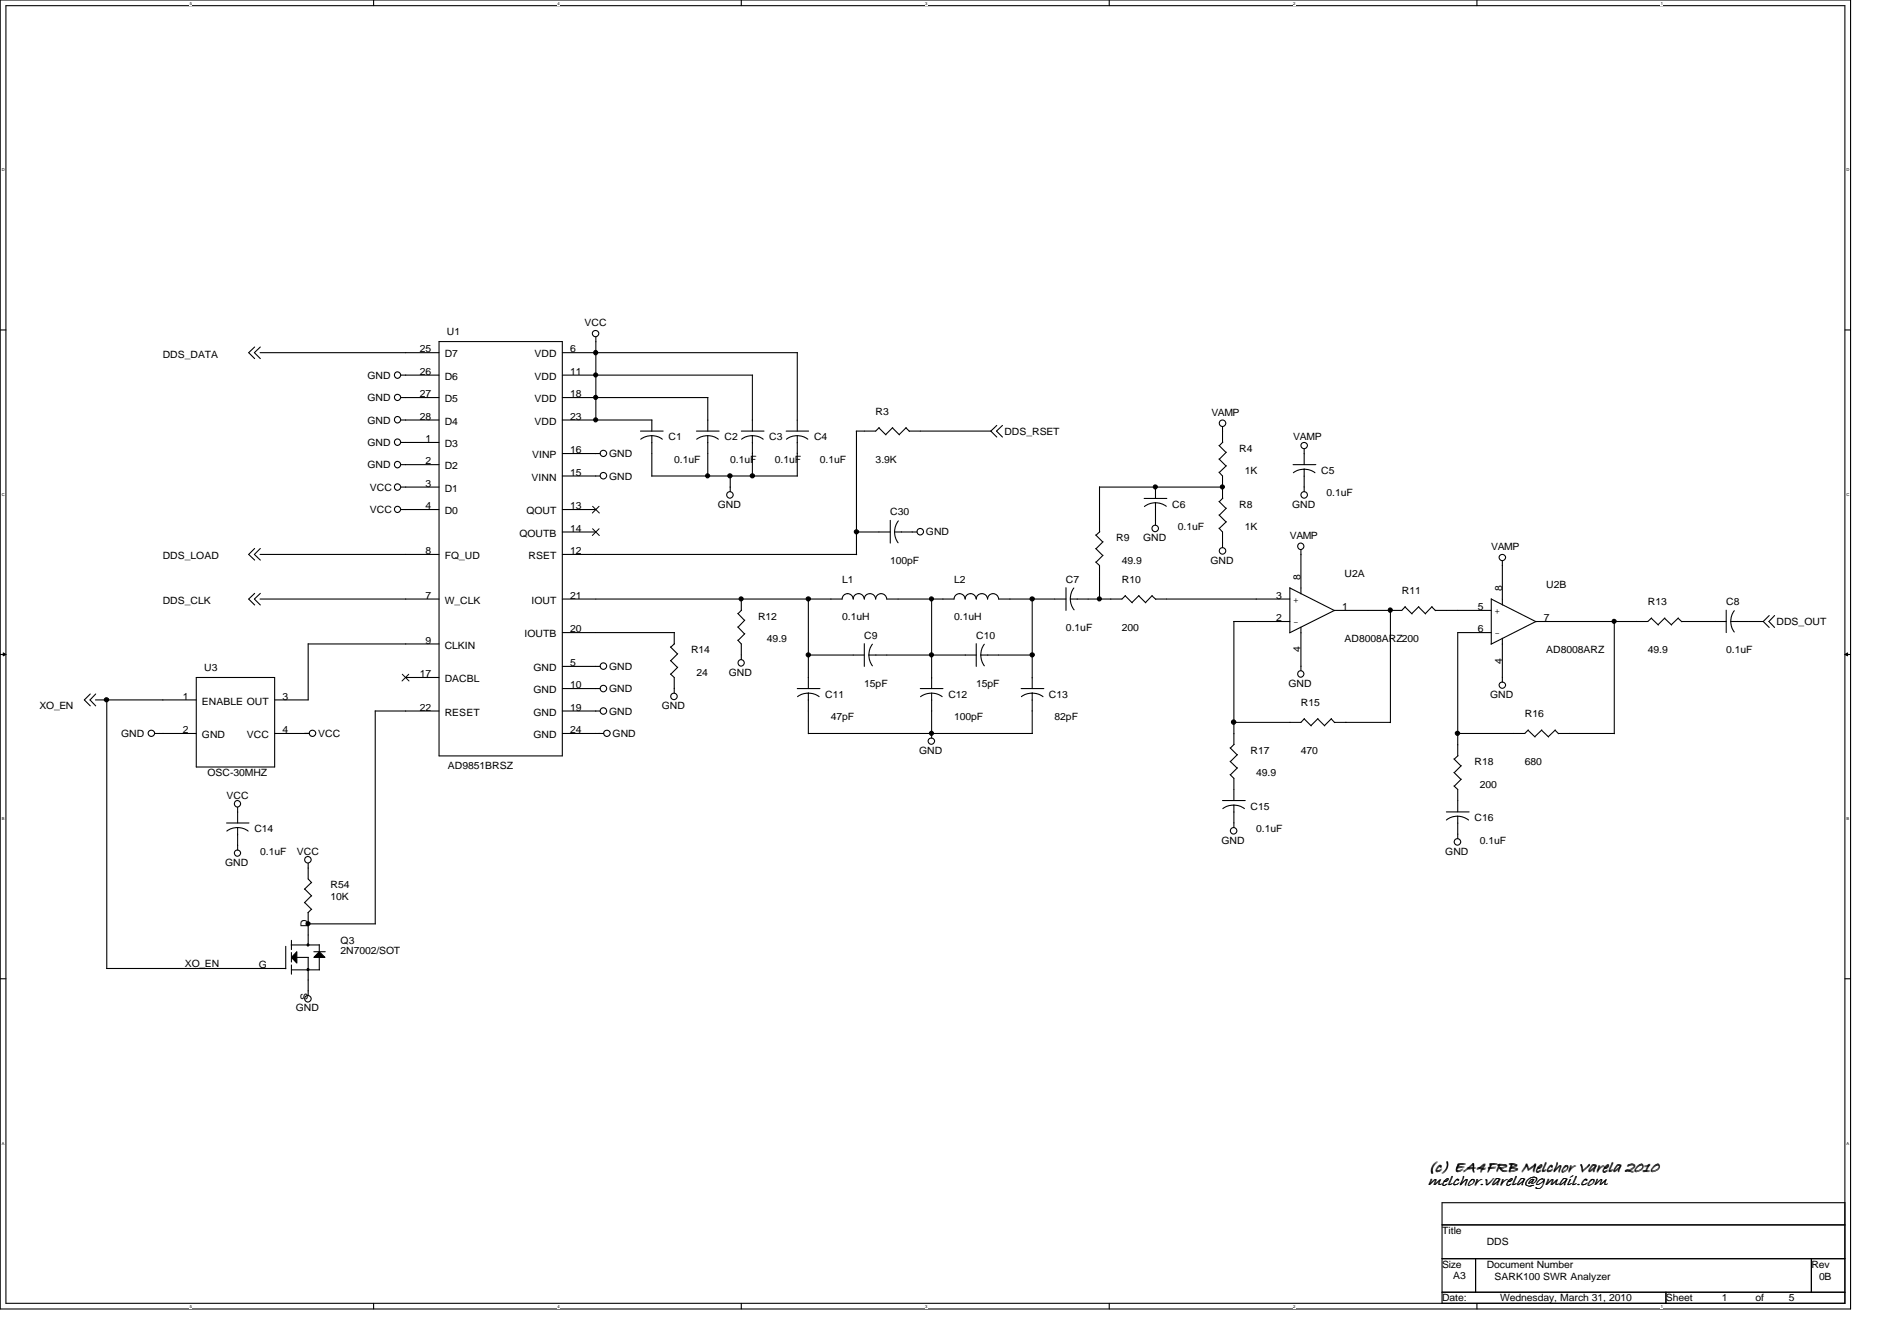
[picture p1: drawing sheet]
<svg xmlns="http://www.w3.org/2000/svg" width="297mm" height="210mm" viewBox="0 0 297 210" stroke-linecap="round" stroke-linejoin="round" font-family="sans-serif">
<path d="M0 0h289.8v204.9h-289.8zM.9 .9h288v203.1h-288z" fill="none" stroke="#000" stroke-width=".17"/>
<g fill="#fff">
<path d="M29.7 .1h.4v.7h-.4z"/>
<path d="M29.7 204.1h.4v.8h-.4z"/>
</g>
<path d="M58.5 0v.9M58.5 204v.9" fill="none" stroke="#000" stroke-width=".17"/>
<g fill="#fff">
<path d="M87.3 .1h.3v.7h-.3z"/>
<path d="M87.3 204.1h.3v.8h-.3z"/>
</g>
<path d="M116.1 0v.9M116.1 204v.9" fill="none" stroke="#000" stroke-width=".17"/>
<g fill="#fff">
<path d="M144.9 .1h.3v.7h-.3z"/>
<path d="M144.9 204.1h.3v.8h-.3z"/>
</g>
<path d="M173.7 0v.9M173.7 204v.9" fill="none" stroke="#000" stroke-width=".17"/>
<g fill="#fff">
<path d="M202.5 .1h.3v.7h-.3z"/>
<path d="M202.5 204.1h.3v.8h-.3z"/>
</g>
<path d="M231.3 0v.9M231.3 204v.9" fill="none" stroke="#000" stroke-width=".17"/>
<g fill="#fff">
<path d="M260.1 .1h.3v.7h-.3z"/>
<path d="M260.1 204.1h.3v.8h-.3z"/>
<path d="M.3 26.2h.5v.8h-.5z"/>
<path d="M289.1 26.2h.5v.8h-.5z"/>
<path d="M.3 77h.5v.7h-.5z"/>
<path d="M289.1 77h.5v.7h-.5z"/>
</g>
<path d="M0 51.6h.9M288.9 51.6h.9" fill="none" stroke="#000" stroke-width=".17"/>
<g fill="#fff">
<path d="M.3 127.8h.4v.7h-.4z"/>
<path d="M289.1 127.8h.5v.7h-.5z"/>
</g>
<path d="M0 102.4h.9M288.9 102.4h.9" fill="none" stroke="#000" stroke-width=".17"/>
<path d="M.5 102.2l.4 .2-.4 .3zM288.9 102.4l.4-.2v.5z" fill="#000"/>
<path d="M.5 102.2l.4 .2-.4 .3zM288.9 102.4l.4-.2v.5z" fill="none" stroke="#000" stroke-width=".16"/>
<g fill="#fff">
<path d="M.3 178.6h.4v.7h-.4z"/>
<path d="M289.1 178.6h.4v.7h-.4z"/>
</g>
<g fill="none" stroke="#000" stroke-width=".17">
<path d="M39.9 54.3l-1 .9 1 .9M40.7 55.2h28M40.8 54.3l-1 .9 1 .9M62.8 58.7h5.9M68.7 53.5h19.3v64.8h-19.3zM88 58.7h29.9M88 55.2h36.9M93.3 52.7v13M117.8 58.7v8.8M124.8 55.2v12.3M62.8 65.7h5.9M62.8 69.3h5.9"/>
<path d="M62.8 79.8h5.9M62.8 62.2h5.9M62.8 72.7h5.9M62.8 76.2h5.9M88 65.7h14.1M88 74.5h6M88 79.8h5.3M88 62.2h22.9M88 71h6M100.3 67.5h3.5M102.1 68.2l1 .2 .6 .3M102.1 68.2l-1.1 .2-.7 .3"/>
<path d="M102.1 74.5h22.8M102.1 65.7v1.8M102.1 68.2v6.3M109 67.5h3.6M110.8 68.2l1.1 .2 .6 .3M110.8 68.2l-1.1 .2-.6 .3M110.8 62.2v5.3M110.8 68.2v6.3M114.3 74.5v2.5M116.1 67.5h3.5M117.8 68.2l1.1 .2 .6 .3M117.8 68.2l-1.1 .2-.6 .3"/>
<path d="M117.8 68.2v6.3M123.1 67.5h3.5M124.8 68.2l1.1 .2 .6 .3M124.8 68.2l-1 .2-.7 .3M124.8 68.2v6.3M134.1 67.5v19.3M137.6 67l1.1 1.1M137.7 66.9l-.6 .6h-3M139.7 67l1.1 1.1M139.8 66.9l-1.1 1.1M141.9 67l.5 .5M141.9 66.9l-1.1 1.1"/>
<path d="M142.4 67.5h12.8M156.1 66.6l-1 .9 1 .9M157 66.6l-1 .9 1 .9M172.2 76.2h19.3M172.2 76.2v7.1M179.2 78h3.5M180.9 78.7l1.1 .2 .6 .3M180.9 78.7l-1.1 .2-.6 .4M180.9 76.2v1.8M180.9 78.7v3.5M190.9 73.9l.5 .6v3.5M190.9 78.5l1.1 1.1"/>
<path d="M190.9 71.8l1.1 1.1M190.9 69.7l1.1 1.1M191.4 66.8v2.5M191.5 78l-.6 .5M191.5 69.2l-.6 .6M192 79.5l-1.1 1.1M192 72.9l-1.1 1.1M192 70.8l-1.1 1.1M202.5 72.7h3.5M204.2 73.4l1.1 .2 .6 .4M204.2 73.4l-1.1 .2-.6 .4M204.2 70.3v2.4"/>
<path d="M204.2 73.4v3.6M39.9 92.9l-1 .9 1 .9M39.9 85.9l-1 .9 1 .9M40.7 86.8h28M40.7 93.8h28M40.8 92.9l-1 .9 1 .9M40.8 85.9l-1 .9 1 .9M88 93.8h43.9a.87 .87 0 0 1 .8-.9 .87 .87 0 0 1 .9 .9 .87 .87 0 0 1 .9-.9 .87 .87 0 0 1 .8 .9 .89 .89 0 0 1 .9-.9 .89 .89 0 0 1 .9 .9 .87 .87 0 0 1 .9-.9 .87 .87 0 0 1 .8 .9h10.6a.87 .87 0 0 1 .9-.9 .87 .87 0 0 1 .8 .9 .87 .87 0 0 1 .9-.9 .87 .87 0 0 1 .9 .9 .89 .89 0 0 1 .9-.9 .89 .89 0 0 1 .8 .9 .87 .87 0 0 1 .9-.9 .87 .87 0 0 1 .9 .9h10.5M88 83.3h5.3M88 86.8h46.2M88 99h17.6M105.6 99v1.8"/>
<path d="M115.5 98.1l1.1 1.1M115.5 96l1.1 1.1M116.1 93.8v1.7M116.1 95.5l-.5 .6M116.6 99.2l-1 1M116.6 97.1l-1 1.1M126.6 93.7v14.1M134.1 83.3h5.3M139.4 81.4v3.6M140.1 83.3l.2 1 .3 .7M140.1 83.3h3.5M140.7 81.5l-.4 .7-.2 1.1"/>
<path d="M145.9 93.7v14.1M161.6 93.7v14.1M166.9 92v3.5M167.6 93.8l.2 1 .4 .7M168.1 92l-.3 .7-.2 1.1M171.6 88l.6 .5v5.3M171.6 85.9l1.1 1.1M171.6 83.7l1.1 1.1M172.2 83.2l-.6 .6M172.7 86.9l-1.1 1.1M172.7 84.8l-1.1 1.1M176.2 93.3l1.1 1.1"/>
<path d="M176.2 93.2l-.5 .6h-8.1M178.3 93.3l1.1 1.1M178.3 93.2l-1.1 1.1M180.4 93.3l.6 .5M180.4 93.2l-1 1.1M180.9 93.8h21.1M190.9 82.7l.5 .6v2.4M190.9 80.6l1.1 1.1M192 81.7l-1.1 1M193.2 97.3h8.8M193.2 97.3v19.2M202 92l7 3.6"/>
<path d="M202 92v7M203.7 86.1v6.9M203.7 98.2v6.8M217.7 95.5v17.6M220 95l1.1 1.1M220 95l-.5 .5h-10.5l-7.1 3.6M222.1 95l1.1 1.1M222.2 95l-1.1 1.1M224.2 95l.6 .6M224.2 95l-1 1.1M224.7 95.5h8.8M233.5 99h-5.2v19.3"/>
<path d="M233.5 93.8l7 3.5M233.5 93.7v7.1M235.2 87.8v6.9M235.2 99.9v6.9M252.8 97.3v17.6M258.6 96.8l1.1 1M258.6 96.7l-.6 .6h-17.5l-7 3.5M260.6 96.8l1.1 1M260.7 96.7l-1.1 1.1M262.8 96.8l.6 .5M262.8 96.7l-1.1 1.1M263.3 97.3h7"/>
<path d="M270.3 95.5v3.5M271 97.3l.2 1 .4 .6M271 97.3h5.1M271.6 95.6l-.4 .6-.2 1.1M277 96.4l-.9 .9 .9 .9M277.9 96.4l-.9 .9 .9 .9M14.1 108.6l-.9 1 .9 .9M14.9 109.6h15.8M15 108.6l-.9 1 .9 .9M16.7 109.5v42.1M24.3 114.8h6.4M30.7 106h12.3v14.1h-12.3z"/>
<path d="M43 114.8h5.4M48.3 100.8v8.8h-5.3M48.3 100.8h20.4M58.8 111.3h9.9M58.8 111.3v33.3M63.5 106h5.2M88 114.8h6.5M88 107.8h6M88 104.3h6M88 111.3h6M105 105.5l.6 .5v2.5M105 103.4l1.1 1.1"/>
<path d="M105 101.3l1.1 1.1M105.6 100.8l-.6 .5M106.1 104.4l-1.1 1.1M106.1 102.3l-1.1 1.1M115.5 100.2l.6 .6v2.5M124.8 107.8h3.6M126.5 102.5h8.8M126.6 108.5l1.1 .2 .6 .4M126.6 108.5l-1.1 .2-.6 .4M126.6 114.8h35.1M126.6 108.5v6.4M135.3 100.8v3.5"/>
<path d="M136.1 102.5l.1 1.1 .4 .6M136.1 102.5h16.8M136.6 100.8l-.4 .7-.1 1M144.1 107.8h3.6M145.9 108.5l1 .2 .6 .4M145.9 108.5l-1.1 .2-.7 .4M145.9 108.5v7M152.9 100.8v3.5M153.6 102.5l.2 1.1 .3 .6M153.6 102.5h8.1M154.1 100.8l-.3 .7-.2 1M159.9 107.8h3.5"/>
<path d="M161.6 108.5l1.1 .2 .6 .4M161.6 108.5l-1.1 .2-.6 .4M161.6 108.5v6.3M192.6 119.2l1.1 1M192.6 117.1l1.1 1.1M193.2 116.5l-.5 .6M193.8 118.1l-1.1 1.1M204.2 112.5l1.1 1.1M204.3 112.5l-.6 .6h-10.5M206.3 112.5l1.1 1.1M206.4 112.5l-1.1 1.1M208.4 112.5l.6 .6"/>
<path d="M208.5 112.5l-1.1 1.1M209 113.1h8.7M227.7 118.8l1.1 1.1M228.3 118.3l-.6 .5M228.8 119.8l-1.1 1.1M239.3 114.3l1.1 1.1M239.3 114.3l-.5 .5h-10.6M241.4 114.3l1.1 1.1M241.4 114.3l-1.1 1M243.5 114.3l.5 .6M243.5 114.3l-1.1 1M244 114.8h8.8"/>
<path d="M35.5 128.8h3.5M37.2 129.5l1 .2 .7 .4M37.2 129.5l-1.1 .2-.6 .4M37.2 126.4v2.4M37.2 129.5v3.6M47.7 139.1l1.1 1.2M48.3 135.1v2.5l.5 .6M48.8 138.1l-1.1 1.1M191.4 125.3h3.6M192.6 121.2l.6 .6v3.5M193.2 126l1 .2 .7 .4M193.2 126l-1.1 .2-.6 .4"/>
<path d="M193.2 126v3.5M193.8 120.2l-1.1 1.1M226.5 127.1h3.5M227.7 123l.6 .6v3.5M227.7 120.9l1.1 1.1M228.3 127.8l.7 .1 1 .5M228.3 127.8l-1.2 .2-.6 .4M228.3 127.8v3.5M228.8 122l-1.1 1.1M0 153.2h.9M16.7 151.6h28M44.7 148.1v3.5"/>
<path d="M45.6 147.9h4.4M45.6 147.2v1.4M45.6 149.1v1.5M45.6 151v1.5M45.6 151.8h4.4M46.5 149v1.7l-.9-.8zM46.5 149.9h1.8M47.7 141.3l1.1 1.1M48.1 147.8h.2v.2h-.2zM48.1 151.6h.2v.3h-.2zM48.3 142.8v5.2M48.3 149.9v5.9"/>
<path d="M48.3 144.6h10.5M48.8 140.2l-1.1 1.1M48.8 142.3l-.6 .6M49.1 149h1.8M50 149l.9 .9h-1.8zM50 147.9v1.1M50 149.8v2M288.9 153.2h.9M225.8 188.3h63.1v15.7h-63.1zM225.8 191.7h63.1M225.8 197h63.1M231.1 197v5.3"/>
<path d="M283.6 197v5.3M225.8 202.3h63.1M260.9 202.3v1.7"/>
<circle cx="62.2" cy="58.7" r=".5"/>
<circle cx="93.3" cy="55.2" r=".33"/>
<circle cx="93.3" cy="52.2" r=".5"/>
<circle cx="93.3" cy="58.7" r=".32"/>
<circle cx="62.2" cy="72.7" r=".5"/>
<circle cx="62.2" cy="65.7" r=".5"/>
<circle cx="62.2" cy="69.2" r=".5"/>
<circle cx="62.2" cy="76.2" r=".5"/>
<circle cx="62.2" cy="62.2" r=".49"/>
<circle cx="62.2" cy="79.7" r=".49"/>
<circle cx="93.3" cy="65.7" r=".32"/>
<circle cx="93.3" cy="62.2" r=".32"/>
<circle cx="94.5" cy="74.5" r=".51"/>
<circle cx="94.5" cy="71" r=".5"/>
<circle cx="110.8" cy="74.5" r=".32"/>
<circle cx="114.3" cy="77.5" r=".51"/>
<circle cx="114.3" cy="74.5" r=".33"/>
<circle cx="117.8" cy="74.5" r=".33"/>
<circle cx="180.9" cy="76.2" r=".32"/>
<circle cx="191.4" cy="76.2" r=".32"/>
<circle cx="191.4" cy="66.2" r=".51"/>
<circle cx="204.2" cy="77.5" r=".51"/>
<circle cx="204.2" cy="69.7" r=".5"/>
<circle cx="116" cy="93.7" r=".32"/>
<circle cx="126.6" cy="93.7" r=".33"/>
<circle cx="134.1" cy="83.2" r=".33"/>
<circle cx="144.1" cy="83.2" r=".51"/>
<circle cx="145.9" cy="93.7" r=".32"/>
<circle cx="161.6" cy="93.7" r=".33"/>
<circle cx="172.1" cy="93.7" r=".32"/>
<circle cx="180.9" cy="82.7" r=".51"/>
<circle cx="191.4" cy="86.2" r=".51"/>
<circle cx="203.7" cy="85.5" r=".5"/>
<circle cx="217.7" cy="95.5" r=".33"/>
<circle cx="235.3" cy="87.3" r=".5"/>
<circle cx="252.7" cy="97.3" r=".32"/>
<circle cx="16.7" cy="109.5" r=".33"/>
<circle cx="23.7" cy="114.8" r=".5"/>
<circle cx="48.9" cy="114.8" r=".5"/>
<circle cx="94.5" cy="107.8" r=".51"/>
<circle cx="94.5" cy="111.3" r=".51"/>
<circle cx="94.5" cy="104.3" r=".51"/>
<circle cx="95" cy="114.8" r=".5"/>
<circle cx="105.5" cy="109" r=".51"/>
<circle cx="116" cy="103.8" r=".5"/>
<circle cx="126.6" cy="102.5" r=".33"/>
<circle cx="145.8" cy="116" r=".5"/>
<circle cx="145.9" cy="102.5" r=".32"/>
<circle cx="145.9" cy="114.8" r=".32"/>
<circle cx="161.6" cy="102.5" r=".33"/>
<circle cx="193.2" cy="113" r=".34"/>
<circle cx="203.7" cy="105.5" r=".5"/>
<circle cx="228.2" cy="114.8" r=".33"/>
<circle cx="235.3" cy="107.2" r=".5"/>
<circle cx="37.2" cy="125.8" r=".5"/>
<circle cx="37.2" cy="133.5" r=".49"/>
<circle cx="48.2" cy="134.6" r=".51"/>
<circle cx="193.2" cy="130" r=".51"/>
<circle cx="228.2" cy="131.8" r=".51"/>
<circle cx="48.2" cy="156.3" r=".51"/>
<circle cx="48.2" cy="144.6" r=".32"/>
</g>
<path d="M92.8 79.2l1 1.1M93.8 79.2l-1.1 1.1M92.8 82.8l1 1M93.8 82.8l-1.1 1M63 105.5l1 1.1M64 105.5l-1.1 1.1" fill="none" stroke="#000" stroke-width=".16"/>
<g fill="#000">
<path d="M46.5 149v1.7l-.9-.8zM50 149l.9 .9h-1.8z"/>
<path d="M48.1 147.8h.2v.2h-.2z" fill-rule="evenodd"/>
<path d="M48.1 151.6h.2v.3h-.2z" fill-rule="evenodd"/>
<circle cx="93.3" cy="55.2" r=".33"/>
<circle cx="93.3" cy="58.7" r=".32"/>
<circle cx="93.3" cy="65.7" r=".32"/>
<circle cx="93.3" cy="62.2" r=".32"/>
<circle cx="110.8" cy="74.5" r=".32"/>
<circle cx="114.3" cy="74.5" r=".33"/>
<circle cx="117.8" cy="74.5" r=".33"/>
<circle cx="180.9" cy="76.2" r=".32"/>
<circle cx="191.4" cy="76.2" r=".32"/>
<circle cx="116" cy="93.7" r=".32"/>
<circle cx="126.6" cy="93.7" r=".33"/>
<circle cx="134.1" cy="83.2" r=".33"/>
<circle cx="145.9" cy="93.7" r=".32"/>
<circle cx="161.6" cy="93.7" r=".33"/>
<circle cx="172.1" cy="93.7" r=".32"/>
<circle cx="217.7" cy="95.5" r=".33"/>
<circle cx="252.7" cy="97.3" r=".32"/>
<circle cx="16.7" cy="109.5" r=".33"/>
<circle cx="126.6" cy="102.5" r=".33"/>
<circle cx="145.9" cy="102.5" r=".32"/>
<circle cx="145.9" cy="114.8" r=".32"/>
<circle cx="161.6" cy="102.5" r=".33"/>
<circle cx="193.2" cy="113" r=".34"/>
<circle cx="228.2" cy="114.8" r=".33"/>
<circle cx="48.2" cy="144.6" r=".32"/>
</g>
<g font-size="2.4">
<text x="223.5" y="183.4">(c) EA4FRB Melchor Varela 2010</text>
<text x="223.6" y="185.4">melchor.varela@gmail.com</text>
</g>
<g font-size="1.6">
<text x="70" y="52.5">U1</text>
<text x="91.5" y="51.1">VCC</text>
<text x="25.5" y="56">DDS_DATA</text>
<text x="57.5" y="59.3">GND</text>
<text x="65.7" y="55.2">25</text>
<text x="65.7" y="58.7">26</text>
<text x="69.6" y="55.9">D7</text>
<text x="69.6" y="59.4">D6</text>
<text x="83.7" y="55.9">VDD</text>
<text x="83.7" y="59.4">VDD</text>
<text x="89.3" y="55.2">6</text>
<text x="89.3" y="58.7">11</text>
<text x="57.5" y="62.8">GND</text>
<text x="65.7" y="62.2">27</text>
<text x="65.7" y="65.7">28</text>
<text x="69.6" y="62.9">D5</text>
<text x="83.7" y="62.9">VDD</text>
<text x="89.3" y="62.2">18</text>
<text x="89.3" y="65.7">23</text>
<text x="137.1" y="64.9">R3</text>
<text x="189.7" y="65.1">VAMP</text>
<text x="57.5" y="66.3">GND</text>
<text x="57.5" y="69.8">GND</text>
<text x="66.6" y="69.2">1</text>
<text x="69.6" y="66.5">D4</text>
<text x="69.6" y="70">D3</text>
<text x="83.3" y="71.7">VINP</text>
<text x="83.7" y="66.5">VDD</text>
<text x="89.3" y="71">16</text>
<text x="95.4" y="71.5">GND</text>
<text x="104.7" y="68.9">C1</text>
<text x="113.5" y="68.9">C2</text>
<text x="120.4" y="68.9">C3</text>
<text x="127.5" y="68.9">C4</text>
<text x="157.3" y="68.1">DDS_RSET</text>
<text x="194.1" y="70.7">R4</text>
<text x="202.5" y="68.9">VAMP</text>
<text x="57.5" y="73.3">GND</text>
<text x="57.9" y="76.8">VCC</text>
<text x="66.6" y="72.7">2</text>
<text x="66.6" y="76.2">3</text>
<text x="69.6" y="73.4">D2</text>
<text x="69.6" y="77">D1</text>
<text x="83.2" y="75.2">VINN</text>
<text x="89.3" y="74.5">15</text>
<text x="95.4" y="75.1">GND</text>
<text x="105.6" y="72.4">0.1uF</text>
<text x="114.3" y="72.4">0.1uF</text>
<text x="121.3" y="72.4">0.1uF</text>
<text x="128.4" y="72.4">0.1uF</text>
<text x="137.1" y="72.4">3.9K</text>
<text x="194.9" y="74.2">1K</text>
<text x="206.9" y="74.2">C5</text>
<text x="207.7" y="77.7">0.1uF</text>
<text x="57.9" y="80.3">VCC</text>
<text x="66.6" y="79.7">4</text>
<text x="69.6" y="80.5">D0</text>
<text x="81.3" y="84">QOUTB</text>
<text x="82.4" y="80.5">QOUT</text>
<text x="89.3" y="79.7">13</text>
<text x="89.3" y="83.2">14</text>
<text x="112.4" y="79.5">GND</text>
<text x="139.4" y="80.7">C30</text>
<text x="145" y="83.8">GND</text>
<text x="183.6" y="79.5">C6</text>
<text x="184.4" y="82.9">0.1uF</text>
<text x="194.1" y="79.5">R8</text>
<text x="194.9" y="82.9">1K</text>
<text x="202.3" y="79.5">GND</text>
<text x="25.5" y="87.5">DDS_LOAD</text>
<text x="66.6" y="86.7">8</text>
<text x="69.6" y="87.5">FQ_UD</text>
<text x="82.8" y="87.5">RSET</text>
<text x="89.3" y="86.7">12</text>
<text x="139.4" y="88.2">100pF</text>
<text x="174.8" y="84.7">R9</text>
<text x="175.7" y="88.2">49.9</text>
<text x="179" y="84.7">GND</text>
<text x="189.5" y="88.2">GND</text>
<text x="202" y="84.4">VAMP</text>
<text x="233.5" y="86.1">VAMP</text>
<text x="25.5" y="94.5">DDS_CLK</text>
<text x="66.6" y="93.7">7</text>
<text x="69.6" y="94.5">W_CLK</text>
<text x="83.2" y="94.5">IOUT</text>
<text x="89.3" y="93.7">21</text>
<text x="131.9" y="91.2">L1</text>
<text x="149.4" y="91.2">L2</text>
<text x="166.9" y="91.2">C7</text>
<text x="175.7" y="91.2">R10</text>
<text x="199.9" y="93.7">3</text>
<text x="202.5" y="94.3">+</text>
<text x="203.7" y="90.8" transform="rotate(-90 203.7 90.8)">8</text>
<text x="210.2" y="95.5">1</text>
<text x="210.5" y="90.3">U2A</text>
<text x="219.5" y="92.9">R11</text>
<text x="231.4" y="95.5">5</text>
<text x="235.2" y="92.5" transform="rotate(-90 235.2 92.5)">8</text>
<text x="242.1" y="92.1">U2B</text>
<text x="258" y="94.7">R13</text>
<text x="270.3" y="94.7">C8</text>
<text x="66.6" y="100.8">9</text>
<text x="69.6" y="101.5">CLKIN</text>
<text x="82.1" y="99.7">IOUTB</text>
<text x="89.3" y="99">20</text>
<text x="118.7" y="97">R12</text>
<text x="120.1" y="100.5">49.9</text>
<text x="131.9" y="97">0.1uH</text>
<text x="135.3" y="99.9">C9</text>
<text x="149.4" y="97">0.1uH</text>
<text x="152.9" y="99.9">C10</text>
<text x="166.9" y="98.7">0.1uF</text>
<text x="175.7" y="98.7">200</text>
<text x="199.9" y="97.2">2</text>
<text x="202.5" y="97.8">-</text>
<text x="210.5" y="100.5">AD8008ARZ200</text>
<text x="231.4" y="99">6</text>
<text x="234" y="96.1">+</text>
<text x="234" y="99.6">-</text>
<text x="241.7" y="97.2">7</text>
<text x="278.2" y="97.8">DDS_OUT</text>
<text x="32" y="105">U3</text>
<text x="65.7" y="106">17</text>
<text x="69.6" y="106.8">DACBL</text>
<text x="83.5" y="105">GND</text>
<text x="89.3" y="104.3">5</text>
<text x="89.3" y="107.7">10</text>
<text x="95.4" y="104.9">GND</text>
<text x="108.2" y="102.2">R14</text>
<text x="109" y="105.7">24</text>
<text x="114.1" y="105.7">GND</text>
<text x="135.3" y="107.5">15pF</text>
<text x="152.9" y="107.5">15pF</text>
<text x="201.8" y="107.5">GND</text>
<text x="203.7" y="102.1" transform="rotate(-90 203.7 102.1)">4</text>
<text x="235.2" y="103.9" transform="rotate(-90 235.2 103.9)">4</text>
<text x="242.1" y="102.2">AD8008ARZ</text>
<text x="258" y="102.2">49.9</text>
<text x="270.3" y="102.2">0.1uF</text>
<text x="6.2" y="111">XO_EN</text>
<text x="28.6" y="109.5">1</text>
<text x="31.6" y="110.3">ENABLE OUT</text>
<text x="44.2" y="109.5">3</text>
<text x="65.7" y="111.3">22</text>
<text x="69.6" y="112">RESET</text>
<text x="83.5" y="108.5">GND</text>
<text x="83.5" y="112">GND</text>
<text x="89.3" y="111.3">19</text>
<text x="95.4" y="108.4">GND</text>
<text x="95.4" y="111.9">GND</text>
<text x="103.6" y="111">GND</text>
<text x="129.2" y="109.2">C11</text>
<text x="130.1" y="112.7">47pF</text>
<text x="148.5" y="109.2">C12</text>
<text x="149.4" y="112.7">100pF</text>
<text x="164.3" y="109.2">C13</text>
<text x="165.1" y="112.7">82pF</text>
<text x="203.7" y="110.4">R15</text>
<text x="233.3" y="109.2">GND</text>
<text x="238.8" y="112.2">R16</text>
<text x="19" y="115.4">GND</text>
<text x="28.6" y="114.8">2</text>
<text x="31.6" y="115.5">GND</text>
<text x="38.6" y="115.5">VCC</text>
<text x="44.2" y="114.8">4</text>
<text x="49.8" y="115.4">VCC</text>
<text x="83.5" y="115.5">GND</text>
<text x="89.3" y="114.8">24</text>
<text x="95.9" y="115.4">GND</text>
<text x="143.9" y="118">GND</text>
<text x="195.8" y="118">R17</text>
<text x="203.7" y="118">470</text>
<text x="230.9" y="119.8">R18</text>
<text x="238.8" y="119.8">680</text>
<text x="32.5" y="121.5">OSC-30MHZ</text>
<text x="35.5" y="125">VCC</text>
<text x="70.1" y="120.4">AD9851BRSZ</text>
<text x="196.7" y="121.5">49.9</text>
<text x="231.7" y="123.3">200</text>
<text x="39.8" y="130.3">C14</text>
<text x="195.8" y="126.7">C15</text>
<text x="196.7" y="130.3">0.1uF</text>
<text x="230.9" y="128.5">C16</text>
<text x="35.3" y="135.5">GND</text>
<text x="40.7" y="133.8">0.1uF</text>
<text x="46.5" y="133.8">VCC</text>
<text x="191.3" y="132">GND</text>
<text x="226.3" y="133.8">GND</text>
<text x="231.7" y="132">0.1uF</text>
<text x="51.8" y="139">R54</text>
<text x="51.8" y="140.8">10K</text>
<text x="48.2" y="145.1" transform="rotate(-90 48.2 145.1)">D</text>
<text x="53.3" y="147.8">Q3</text>
<text x="53.3" y="149.4">2N7002/SOT</text>
<text x="29" y="151.3">XO_EN</text>
<text x="40.5" y="151.6">G</text>
<text x="46.3" y="158.3">GND</text>
<text x="48.2" y="156.5" transform="rotate(-90 48.2 156.5)">S</text>
<text x="225.8" y="193.2">Title</text>
<text x="232.8" y="194.9">DDS</text>
<text x="225.8" y="198.5">Size</text>
<text x="225.8" y="203.7">Date:</text>
<text x="227.5" y="200.2">A3</text>
<text x="232.8" y="198.5">Document Number</text>
<text x="234" y="200.4">SARK100 SWR Analyzer</text>
<text x="234.9" y="203.7">Wednesday, March 31, 2010</text>
<text x="260.9" y="203.7">Sheet</text>
<text x="269.6" y="203.7">1</text>
<text x="274.9" y="203.7">of</text>
<text x="280.1" y="203.7">5</text>
<text x="283.6" y="198.5">Rev</text>
<text x="284.9" y="200.4">0B</text>
</g>
<g font-size=".6">
<text x="29.7" y=".7">5</text>
<text x="87.3" y=".7">4</text>
<text x="144.9" y=".7">3</text>
<text x="202.5" y=".7">2</text>
<text x="260.1" y=".7">1</text>
<text x=".3" y="26.8">D</text>
<text x="289.1" y="26.8">D</text>
<text x=".3" y="77.6">C</text>
<text x="289.1" y="77.6">C</text>
<text x=".3" y="128.4">B</text>
<text x="289.1" y="128.4">B</text>
<text x=".3" y="179.2">A</text>
<text x="289.1" y="179.2">A</text>
<text x="29.7" y="204.7">5</text>
<text x="87.3" y="204.7">4</text>
<text x="144.9" y="204.7">3</text>
<text x="202.5" y="204.7">2</text>
<text x="260.1" y="204.7">1</text>
</g>
</svg>
